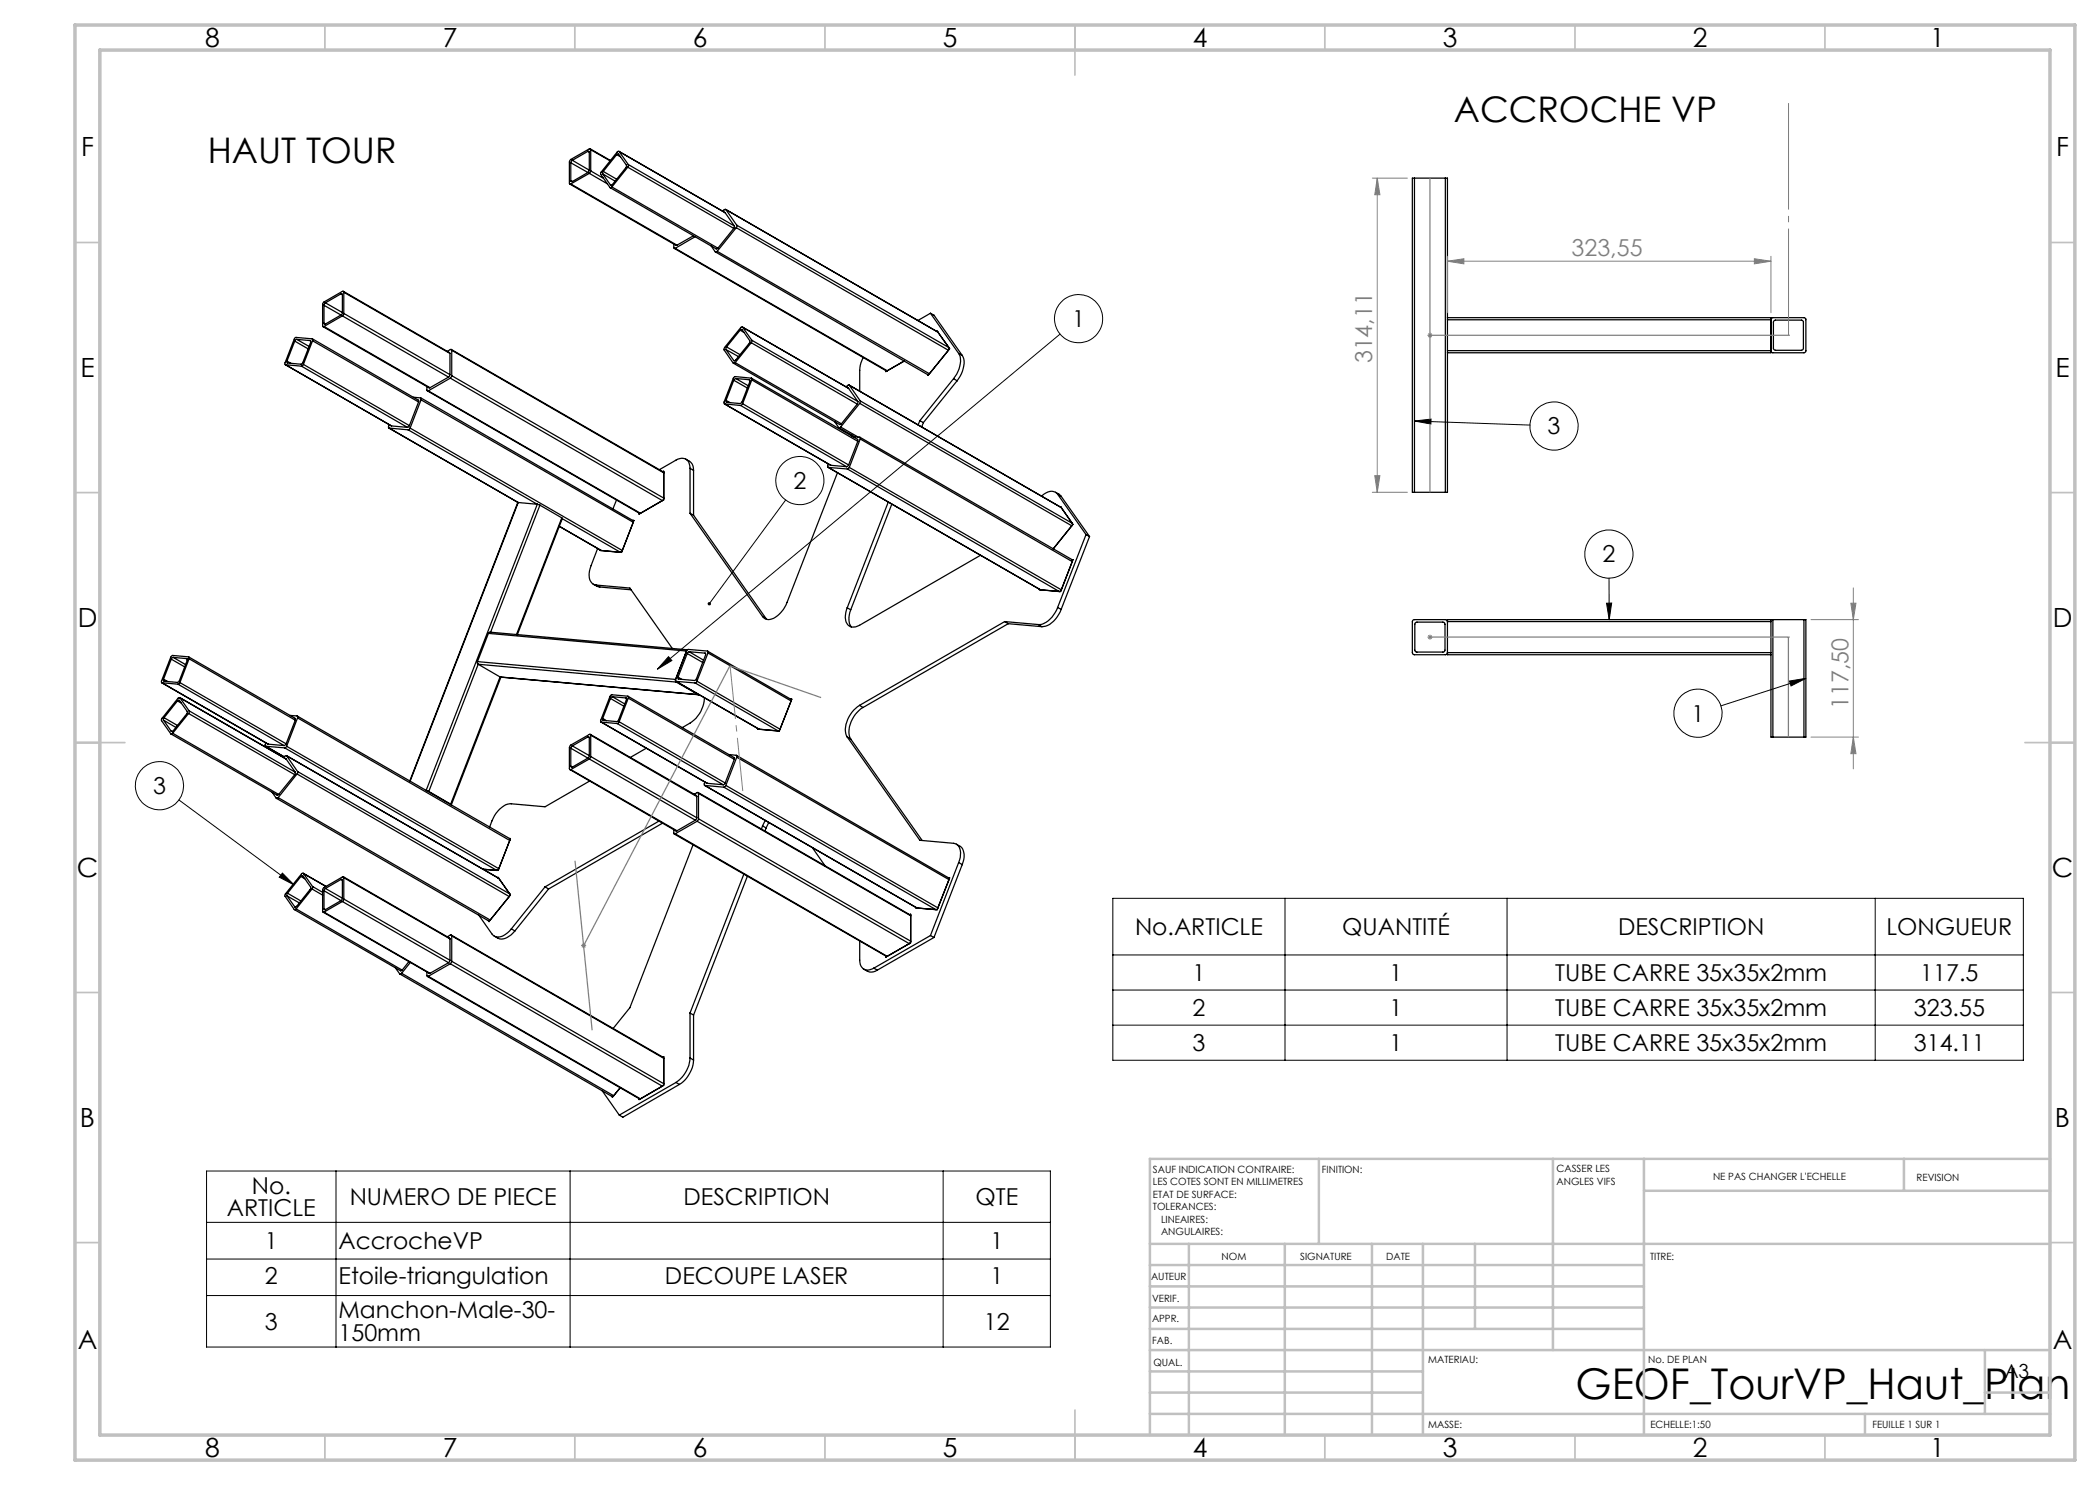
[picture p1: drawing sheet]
<svg xmlns="http://www.w3.org/2000/svg" width="420mm" height="297mm" viewBox="0 0 420 297" stroke-linecap="round" stroke-linejoin="round" font-family="sans-serif">
<g fill="none" stroke="#000" stroke-width=".25">
<path d="M114 36.8l21.2 12.3 .2-.1M114.2 36.2l.1 .1h.2M114.2 32.6v3.6M114.2 36.8l21.2 12.2M114.2 36.2l.3 .1M114.2 32.6l3.4 1.9M114.5 32.1l-.3 .5M114.5 32.1l3.4 1.9M117.6 30.3l.2-.1 .1 .2M117.6 34.5l-3.1 1.8M117.6 30.3l-3.1 1.8M117.6 30.3l.3 .1"/>
<path d="M117.9 34l-.3 .5M117.9 34.7l-3.7 2.1M117.9 30.4v3.6M117.9 34.7l3.6 2.1M118 29.8l4.1 2.3M118.1 34.2l-.2 .5M118.1 29.9l-.2-.2-3.9 2.3-.1 .4v4.3l.1 .1h.2M118.1 29.9v4.3M118.1 34.2l2.6 1.5M118.1 29.9l3.9 2.3M120.5 34.8l1.6 2.2M120.5 34.8l2.5 1.4"/>
<path d="M120.7 34.3l-.2 .2v.3M120.7 34.3l2.6 1.5M122 37.5l21.3 12.3 .3-.2M122.1 37h.1M122.4 37.4l21.2 12.2M123.3 30.9l.2-.1h.2l1.6 2.2v.3l-2.8 3.6-.4 .1M123.3 30.9l-2.6 3.4M123.3 30.9l.8 .5M123.8 30.3l21.2 12.2M125.6 33.4l-3.2 4M125.6 33.4l21.2 12.3M125.7 32.9l-1.9-2.6h-.2l-3.4 4.1-.1 .5 1.9 2.6 .4-.1"/>
<path d="M125.7 32.9l-.1 .5M125.7 32.9l21.2 12.3M282.9 35.6h-.4v62.9h.4M282.9 35.6v62.9M282.9 35.6h6.2M289.1 35.6h.4v27.9M289.1 35.6v62.9M68.2 58.8l.2-.1 .1 .2M68.2 58.8l-3.1 1.8M68.2 58.8l.3 .1M68.5 58.9v3.6M68.7 58.3l21.2 12.2 .1 .2"/>
<path d="M68.8 58.5l-.1-.2h-.2l-3.9 2.3-.1 4.6 .1 .1h.2M68.8 58.5v4.2M68.8 58.5l21.2 12.2M134.8 48.8v.8l.2 .1M134.8 49.7l42.5 24.5h.1l-42.4-24.5M138.7 47.2l-3.3 1.8M139 47.3l-4 2.4M142.2 49.2l.9 1.2 .3-.1M143.1 50.4l42.4 24.5M143.4 50.3l42.5 24.5-.4 .1M144.6 42.3l.3-.4h.3l2.2 3.1M145 42.5h.1"/>
<path d="M145 42.5l1.9 2.7M145.1 41.9l42.5 24.5M146.8 45.7l-3.2 3.9M146.9 45.2l-.1 .5M147.2 45.5l42.5 24.6 .1-.6M147.2 45.5l-3.8 4.8M147.4 45l-.2 .5M147.4 45l42.4 24.5M57 72.9l21.3 12.3M57.4 72.2l.8 .5M58.9 68.2l-1.5 4M58.9 68.2l2.7 1.6"/>
<path d="M59.3 67.9l-.4 .3M59.3 67.9l2.7 .2M59.3 67.9l2.5 1.4M60.3 73.2l21.2 12.3M60.7 72.9l-.4 .3M60.7 72.9l21.2 12.2M62 68.1l.2 .3-1.8 4.4-3-.2v-.4M62 68.1l.1 .1M62.5 67.8l21.2 12.2v.4M62.5 68.2l-.1-.4-3.2-.3-.4 .3-1.8 5v.2l3.3 .2M62.5 68.2l-1.8 4.7M62.5 68.2l21.2 12.2"/>
<path d="M64.6 65.3l21.2 12.3 .2-.1M64.8 64.7l.1 .1h.2M64.8 61.1v3.6M64.8 65.3l21.2 12.2M64.8 64.7l.3 .1M64.8 61.1l3.4 1.9M65.1 60.6l-.3 .5M65.1 60.6l3.4 1.9M68.2 63l-3.1 1.8M68.5 62.5l-.3 .5M68.5 63.2l-3.7 2.1M68.5 63.2l21.2 12.2"/>
<path d="M68.8 62.7l-.3 .5M68.8 62.7l21.2 12.2M82.7 79.4l1.4 .2 .1 .4M84.2 79.6l42.4 24.5M84.2 80l42.4 24.5v-.4M84.2 80l-2.2 5.6M85.4 77.3v.8l.3 .1M85.5 78.2l42.4 24.5h.2M85.7 78.2l42.4 24.5M89.7 75.4l-3.7 2.1M90 74.9l-.3 .5M90 70.7v4.2"/>
<path d="M90.1 75.6l42.4 24.5M90.1 75.6l-4.4 2.6M90.2 69.9l42.5 24.5 .1 .2-42.5-24.5M90.3 75.1l-.2 .5M90.3 75.1l42.5 24.5-.3 .5M90.3 70.1l-.2-.2-.6 .4M90.3 70.1v5M145.2 69.9l1.6 2.2M145.2 69.9l2.5 1.4M145.3 69.4l-.1 .5M145.3 69.4l2.7 1.5M146.7 72.7l21.2 12.2 .4-.1"/>
<path d="M146.8 76.1l-1.6 4M146.8 72.1l.1 .1M146.8 76.1l2.7 1.5M147 72.5l21.3 12.3M147.1 75.7l-.3 .4M147.1 75.7l2.8 .2M147.1 75.7l2.5 1.4M148 66l.4-.1 1.6 2.4-2.9 3.8h-.3M148 66l-2.7 3.4M148 66l.8 .5M148.4 65.4l21.3 12.3M149.9 75.9l.1 .4-1.8 4.3-.2 .1-2.7-.2-.1-.4"/>
<path d="M149.9 75.9l.1 .1M150.2 68.5l-3.2 4M150.2 68.5l21.3 12.3M150.3 75.6l21.2 12.3 .1 .4M150.4 68l-2.1-2.6-3.4 4.1-.1 .5 1.8 2.6 .4-.1M150.4 68l-.2 .5M150.4 76l-.1-.4-3.3-.3-.2 .1-2 5 .1 .4M150.4 76l-1.9 4.7M150.4 68l21.2 12.3M150.4 76l21.2 12.3M169.3 77.4l.3-.4h.3l2.1 3.2M169.7 77.6v.1"/>
<path d="M169.7 77.7l1.9 2.6M169.8 77l42.5 24.5M172.6 71.5l-.4 1.1-.2 1-.1 4.6M177.2 74.2v.1M180.8 72.2l-3.6 2.1v-.2M185.5 74.9l.1 .2M186.1 62.6l5.6 8.1M186.1 62.6l-2.5 1.5M186.1 62.6l.7 .4 5.6 8.1M187.4 66.3l2.5 3.4-4.3 5.4M187.5 66.2l-.1 .1M187.5 66.4h.1"/>
<path d="M187.6 66.4l2.2 3.1M190.7 75.7l-6.7 8.4M190.7 75.7l.7 .5M191.4 76.2l-6.7 8.3M191.7 70.7a4 4 0 0 1-.4 4.1l-.6 .9M191.7 70.7l.7 .4M192.4 71.1a4.8 4.8 0 0 1-1 5.1M289.5 70.6v27.9h-.4M289.5 63.5v.5M289.5 63.5h64.7v.5M289.5 70.1v.5M289.5 64v6.1"/>
<path d="M289.5 64h64.7M289.5 70.1h64.7M354.2 70.1v.5h-64.7M354.2 64l.1-.3 .3-.2h6.2l.4 .3-.1 6.6-.2 .2h-6.4l-.3-.5M354.2 64v6.1M354.9 64.1l5.4-.1 .3 .2 .1 .2v5.3l-.2 .3-5.4 .1-.3-.2-.1-5.5zM77.8 85.6l25.8 14.9M77.8 85.6l3.8 .4M77.9 84.9l-.2 .5 .1 .2M78.2 85.2h.1M78.3 85.2l3.2 .3M81.6 86l25.9 14.9"/>
<path d="M81.9 85.1l-.4 .4M82 85.6l-.4 .4M82 85.6l42.5 24.5-.4 .4M83.7 80.4l-1.8 4.7M132.8 94.3v5.7l-5 2.8v-.2M132.8 94.3h-.2M132.8 94.3l-.2 .1M137.2 91.8l.8 .5a1.92 1.92 0 0 1 .7 1.8M138 93.7a1.73 1.73 0 0 0-.8-1.9 1.73 1.73 0 0 0-2 .2l-3.3 1.9M138 93.7v9M138 93.7l.7 .4M138.7 94.1v8.9"/>
<path d="M144.9 80.8l21.3 12.3M144.9 80.8l3.2 .3M145.2 80.1l.8 .4M148.1 81.1l21.2 12.2M148.5 80.7l-.4 .4M148.5 80.7l21.2 12.3M165.6 93.4l42.4 24.5M165.7 92.8l-.2 .4 .2 .3 3.8 .3M166.1 93l.1 .1M166.2 93.1l3.1 .2M166.9 84.3l.9 1.2 .3-.1M167.5 94.5l-10.1 26a5.1 5.1 0 0 1-3.8 3.4 1.41 1.41 0 0 1-1.1-.6"/>
<path d="M167.8 85.5l3.1 1.8M168.1 85.4l3.5 2M169.7 93l-.4 .3M169.9 93.5l-.4 .3M169.9 93.5l42.4 24.5-.1 .2-.3 .1-42.4-24.5M170.4 87l-.1 .2M170.5 87.3l1.5 .2v.3M171.5 80.8l-3.2 4M171.6 80.3l-.1 .5M171.6 88.3l-1.9 4.7M171.9 80.7l42.4 24.5 .2-.5M171.9 80.7l-3.8 4.7"/>
<path d="M172 87.5l42.4 24.4M172 87.8l42.5 24.5-.1-.4M172 80.2l-.1 .5M172 87.8l-2.1 5.7M172 80.2l42.5 24.5M184 84.1l-.4 .9M184 84.1l.7 .4M184.7 84.5l-.4 .9M211.1 98.5l1.1 .8M211.5 98.8a1.84 1.84 0 0 0-2.7 0l-.5 .4M211.5 98.8l5.7 8.1M211.5 98.8l.7 .5"/>
<path d="M212.2 99.3l5.7 8M282.9 98.5h6.2M103.6 100.5l-21.6 55.7M103.6 100.5l3.9 .4M107.5 100.9l-22.2 57.2 .5 .2M107.5 100.9l.5 .1M108 101l4.4 2.6M108 101l-9.9 25.5M111.9 105.3l8.4 4.8zM112.4 103.6l.1 .1-9 23.2M112.4 103.6l-9.1 23.3M112.5 103.7l11.6 6.8"/>
<path d="M118.6 116.8l1.3 .6M119.2 117l6.8 .6 8.5 12.1M119.2 117l.7 .4M119.5 109.7l-1.3 3.4a3.1 3.1 0 0 0 .4 3.7l.6 .2M119.9 117.4l6.3 .6M120.1 110v.1M120.3 110.1l3.8 .4M123.3 100l-.7 1.8M126.6 104.1h.2M126.8 104.1l-2.5 6.4-4.3-.4 .1-.1M127.8 102.7v.1M132.5 100.1l-4.4 2.6"/>
<path d="M138 102.7l14.5 20.6M138 102.7l.7 .3M138.7 103l14.5 20.7M177.7 100.4l-8.3 21.2M178.4 100.8l-8.3 21.2M196.1 111.1l-24.2 14a1.73 1.73 0 0 1-2 .2 1.73 1.73 0 0 1-.8-1.8l.3-1.9M212.1 101.4l2.5 3.5-4 4.9M212.2 101.5h.1M212.3 101.5l2.2 3.2M214.4 111.9h.2l-2.5 6.4-4.2-.4M217.2 106.9l-5.7 14.6M217.2 106.9l.7 .4"/>
<path d="M217.9 107.3l-5.7 14.6M32.3 136.6l21.3 12.2M32.4 136.6l3.2 .2M32.4 136.6l21.2 12.2M32.7 135.9l.8 .4M34.3 131.8l-1.6 4.1M34.3 131.8l2.6 1.6M34.6 131.5l-.3 .3M34.6 131.5l2.7 .2M34.6 131.5l2.5 1.4M35.6 136.8l21.2 12.3M35.9 139.5l21.3 12.3"/>
<path d="M36 136.5l-.4 .3M36 136.5l21.2 12.3M37.3 131.7l.2 .1v.2l-1.8 4.4-2.9-.2-.1-.3M37.3 131.7l.1 .1M37.8 131.4l21.2 12.2 .1 .4M37.8 131.8l.1-.3-.2-.1-3.2-.3-.2 .1-2 5 .1 .4M37.8 131.8l-1.8 4.7M37.8 131.8l21.3 12.2M95.5 132.3v.3l.1 .3M95.5 132.3l39.6 3.6M95.6 132.9l39.7 3.5M95.6 132.9l4.4 2.5"/>
<path d="M95.6 132.9l-9.8 25.4M97.7 126.7l.3-.3 39.5 3.6M97.7 126.7l39.6 3.5M97.7 126.7l-2.2 5.6M100 135.4h.1M100 135.4l39.7 3.6M100 135.4l-9.9 25.4M100.2 135.4l-9.9 25.5M122.1 139.7l-1.6 4M122.1 139.7l2.7 1.5M122.5 139.3l-.4 .4M122.5 139.3l2.7 .3"/>
<path d="M122.5 139.3l2.5 1.5M125.2 139.6l.1 .3-1.8 4.3-2.9-.1-.1-.4M125.2 139.6h.1M125.6 139.3l21.3 12.2v.4M125.7 139.6l-.1-.4-3.4-.2-2.1 5.1v.3h.2M125.7 139.6l-1.9 4.8M125.7 139.6l21.2 12.3M135.1 136.2l.2 .2M135.1 135.9l.1 .4M135.1 136.2l16.7 9.6M135.2 136.3l3.8 .3M135.2 136.3l16.6 9.5"/>
<path d="M135.3 136.4l4.5 2.6M135.6 135.4l.8 .5M137.3 130.2l.3-.3 3.9 .3 .1 .4M137.3 130.2l-2.2 5.7M137.4 130.7l-1.8 4.7M137.4 130.7l3.1 1.8M137.8 130.3l-.4 .4M137.8 130.3l3.2 .3M137.8 130.3l2.9 1.7M139 136.6l16.6 9.6M139.4 136.2l16.6 9.6-.4 .4M139.4 136.2l-.4 .4"/>
<path d="M140.9 139.5a6.1 6.1 0 0 1-2.9 5.1l-1.5 .9M141 130.6l.1 .3-2 5.1-3.5-.2v-.4M141 130.6l.1 .1M141.5 130.2l16.7 9.6M141.6 130.6l16.6 9.6v-.4M141.6 130.6l-2.2 5.6M152.5 123.3l.7 .4M153.2 123.7l.2 .2M158.2 139.8h.2M158.2 139.8h.1M158.4 139.8l-2.5 6.4-4.3-.4M169.4 121.6l.7 .4"/>
<path d="M170.1 122a3.5 3.5 0 0 0 .2 3.4M200.9 124.3l-29 16.8M200.9 124.3l6.8 .6M200.9 124.3l.7 .4M201.6 124.7l6.8 .6M201.6 124.7l-29 16.8M207.7 124.9l.7 .4M211.5 121.5a5.2 5.2 0 0 1-3.5 3.4h-.3M211.5 121.5l.7 .4M212.2 121.9a4.9 4.9 0 0 1-3.8 3.4M283 124.6l.4-.2 5.4 .1 .2 .3-.1 5.4-.2 .2h-5.5l-.2-.4zM289.5 124.3l-.3-.4h-6.4l-.3 .4v6.2l.1 .4h6.5h.2l.2-.4"/>
<path d="M289.5 130.5v.4h64.7M289.5 124.3v6.2M289.5 130.5h64.7M289.5 124.3h64.7M354.2 130.5v.4M354.2 123.9v.4M354.2 123.9h-64.7v.4M354.2 130.9v16.5h.4M354.2 123.9h.4M354.2 124.3v6.2M354.6 123.9h6.2M354.6 123.9v23.5"/>
<path d="M360.8 123.9h.4v23.5h-.4M360.8 123.9v23.5M32.7 144l1.6 2.3M32.7 144l2.5 1.5M32.8 143.5l-.1 .5M32.8 143.5l2.7 1.6M34.2 146.8l21.3 12.3 .2-.2M34.3 146.3h.1M34.5 146.6l21.2 12.3M35.5 140.2l.2-.2 .2 .1 1.5 2.2 .1 .3-2.9 3.6-.3 .1M35.5 140.2l-2.7 3.3M35.5 140.2l.8 .4"/>
<path d="M37.7 142.7l-3.2 3.9M37.7 142.7l21.2 12.2M37.8 142.2l-1.8-2.6-.2-.1-3.4 4.2-.1 .4 1.8 2.7h.2l.2-.2M37.8 142.2l-.1 .5M37.8 142.2l21.3 12.2M53.1 149.2l3.8 2.2M53.2 148.6l-.2 .3v.3l.2 .1M53.2 149.3l3.7 .3M53.2 149.3l3.7 2.1M53.6 148.8l3.2 .3M54.4 158.5l.9 1.2 .3-.2M55.3 159.7l42.4 24.5"/>
<path d="M55.6 159.5l42.4 24.5-.3 .2M56.8 151.5l.3-.4 .2 .1 2.2 3.1M56.9 149.6l42.5 24.5M57.1 151.8h.1M57.2 148.8l-.4 .3M57.2 151.8l1.9 2.6M57.3 151.1l42.5 24.6M57.3 149.3l-.4 .3M57.3 149.3l42.5 24.4-.4 .4M58 143.1l1.4 .1 .1 .1v.3M58.9 154.9l-3.2 4M59.1 154.4l-.2 .5"/>
<path d="M59.1 144l-1.9 4.8M59.4 154.8l42.4 24.5 .2-.5M59.4 154.8l-3.8 4.7M59.5 143.2l42.4 24.5M59.5 154.3l-.1 .5M59.5 143.6l42.5 24.5-.1-.4M59.5 154.3l42.5 24.5M59.5 143.6l-2.2 5.7M85.8 158.3l4.3 2.5M114 153.9l21.2 12.3h.2M114.2 153.2v.2h.3M114.2 149.6l3.4 2"/>
<path d="M114.2 149.6v3.6M114.2 153.9l21.2 12.3M114.2 153.2l.3 .2M114.5 149.2l-.3 .4M114.5 149.2l3.4 1.9M117.6 147.4h.2l.1 .1M117.6 151.6l-3.1 1.8M117.6 147.4l-3.1 1.8M117.6 147.4l.3 .1M117.9 151.1l-.3 .5M117.9 151.8l21.2 12.2M117.9 147.5v3.6"/>
<path d="M117.9 151.8l-3.7 2.1M117.9 156.2l-8.9 5.2-6.7-.6a4.5 4.5 0 0 0-3.7 2.9l-.7 1.7M118 146.9l21.3 12.2v.2M118.1 151.3l-.2 .5M118.1 147l-.2-.1-3.8 2.2-.2 .4v4.2v.2h.3M118.1 147v4.3M118.1 151.3l21.2 12.2M118.1 147l21.2 12.3M120.2 144.4l21.3 12.3M120.3 144.4l3.1 .3M120.3 144.4l21.2 12.3M120.5 143.7l.8 .4"/>
<path d="M123.4 144.7l21.2 12.2M123.8 144.4l-.4 .3M123.8 144.4l21.2 12.2M129.3 149.6l-3.2 1.9M139.3 159.3v4.2M139.6 158.5l42.5 24.7-42.4-24.5M139.7 158.7l-.2-.2-.7 .4M139.7 158.7v5.1M140.9 157.1l42.5 24.5M141 157.1l3.8 .3M141 157.1l42.4 24.5M141 156.4l-.2 .4 .2 .3"/>
<path d="M141.5 156.7l3.1 .2M144.8 157.4l42.4 24.5M145 156.6l-.4 .3M145.2 157.1l-.4 .3M145.2 157.1l42.4 24.5-.2 .3h-.2M145.8 150.9l1.5 .2 .1 .3M146.9 151.9l-1.9 4.7M147.3 151.1l42.4 24.5M147.4 151.4l42.4 24.5-.1-.3M147.4 151.4l-2.2 5.7M151.6 145.7v.1M151.7 145.8h-.1"/>
<path d="M151.8 145.8l3.8 .4M169.4 147.4l14.6 20.7 6.7 .6a1.84 1.84 0 0 1 1.4 2.3l-.4 1.5M169.4 147.4l.7 .4M170.1 147.8l14.3 20.3M171.9 141.1a5.7 5.7 0 0 0-2.6 6l.1 .3M171.9 141.1l.7 .4M172.6 141.5a5.7 5.7 0 0 0-2.6 6l.1 .3M354.6 147.4h6.2M57.4 179.2l1.5 2.2M57.4 179.2l2.5 1.4M57.5 178.6l-.1 .6M57.5 178.6l2.7 1.6"/>
<path d="M60.2 175.3l.4-.1 1.6 2.2v.3l-2.9 3.6-.2 .1h-.2M60.2 175.3l-2.7 3.3M60.2 175.3l.8 .5M60.6 174.7l4.6 2.6M60.7 174.7h-.4l-3.3 4.3 1.8 2.9 .4-.1M60.7 174.7l1.8 2.6M60.7 174.7l4.5 2.6M62.4 177.8l-3.2 4M62.4 177.8l2.1 1.2M62.5 177.3l-.1 .5M62.5 177.3l2 1.2M64.8 178.1v3.6"/>
<path d="M64.8 178.1l3.4 2M65.1 177.7l-.3 .4M65.1 177.7l3.4 1.9M68.2 175.9h.2l.1 .1M68.2 175.9l-3.1 1.8M68.2 175.9l.3 .1M68.5 179.6l-.3 .5M68.5 176v3.6M68.7 175.4l21.3 12.4M68.8 179.8l-.3 .5M68.8 175.5l-.1-.1h-.2l-3.9 2.3-.1 4.6 .3 .1M68.8 179.8l21.2 12.2"/>
<path d="M68.8 175.5v4.3M68.8 175.5l21.2 12.3M90.1 160.8l.1 .2M99.6 175.5l2.5 3.5-4.3 5.3-.1-.2M99.6 175.5v.1M99.7 175.6l.1 .1M99.8 175.7l2.2 3.1M101.9 167.7h.2l-2.5 6.4-3-.3 2.8 .3M101.9 167.7h.2M109 177.4l-6.7 8.4M109 177.4l.7 .4M109.7 177.8l-6.7 8.4"/>
<path d="M131.8 164.2l-22.8 13.2M132.5 164.6l-22.8 13.2M134.8 165.9v.8l.2 .1M135 166.8l42.4 24.5h-.1l-42.5-24.5M138.6 169l-12.6 32.5-3.4 4.2M139.1 164l-3.7 2.2M139.3 163.5l-.2 .5M139.4 164.2l-4.4 2.6M139.7 163.8l-.3 .4M139.7 163.8l42.4 24.4-.1 .4-.1 .1-42.5-24.5M148.8 174.8l-10.8 27.8M149.5 175.3l-10.8 27.7"/>
<path d="M152.5 165.2l-.2 .6M152.5 165.2l.7 .4M153.1 164.1l-.6 1.1M153.2 165.6l-.2 .6M153.8 164.5l-.6 1.1M162.5 169.5l2.5 3.6M189.7 175.5l.2 .1-2.5 6.4-4.2-.5M189.7 175.6h.2M191.3 168.8a2.55 2.55 0 0 1 1.3 3.6l-.2 .5M191.7 172.5l-5.6 14.6M191.7 172.5l.7 .4M192.4 172.9l-5.6 14.6"/>
<path d="M58.9 181.9l21.2 12.3 .3-.2M58.9 181.4h.2M59.2 181.8l21.2 12.2M64.6 182.4l21.3 12.3h.1M64.8 181.7v.2h.3M64.8 182.4l21.2 12.3M64.8 181.7l.3 .2M68.2 180.1l-3.1 1.8M68.5 180.3l-3.7 2.1M68.5 180.3l21.2 12.2M79.1 193.6l.8 1.2 .4-.1M80 194.8l42.4 24.5"/>
<path d="M80.3 194.7l42.4 24.4M81.8 192.3l-1.4 1.7M82.1 192.5l-1.8 2.2M85.4 194.4v.8l.3 .1M85.5 195.3l42.4 24.5h.2M85.7 195.3l42.4 24.5M89.7 192.5l-3.7 2.2M90 192l-.3 .5M90 187.8v4.2M90.1 192.8l42.4 24.4M90.1 192.8l-4.4 2.5M90.2 187l42.5 24.5 .1 .2-42.5-24.5"/>
<path d="M90.3 192.3l-.2 .5M90.3 192.3l42.5 24.4-.3 .5M90.3 187.2l-.1-.2-.7 .4M90.3 187.2v5.1M95.7 183l2.7 3.8a1.89 1.89 0 0 0 2.7 .1l1.2-1.1M97.7 184.2l.1 .1M102.3 185.8l.7 .4M103 186.2a3.5 3.5 0 0 1-3.1 1.6l-1.1-.6M171.9 188.2v3.8a1.72 1.72 0 0 0 .9 1.8 1.72 1.72 0 0 0 2-.2M172.8 193.8l1.2 .6h.7l.8-.4M174.8 193.6l.7 .4M177.2 191.2v.2"/>
<path d="M182 182.9l.1-.1v5.8l-4.9 2.8v-.2M182.1 182.9h-.1M183.2 181.5v.1M183.4 181.6l3.8 .3M186.1 187.1l-11.3 6.5M186.1 187.1l.7 .4M186.8 187.5l-11.3 6.5M120.4 218.2l3.5 4.8M122.4 219.3l.1 .1M122.7 219.1l-.3 .2M122.7 219.1l1.3-1.5-1.5 1.9-.1-.2M127.8 219.7v.2"/>
<path d="M132.5 217.2l-4.4 2.6M132.6 211.5l.2-.2v5.8l-5 2.8v-.2M132.8 211.4l-.2 .1M135.2 216.5l-11.3 6.5M135.2 216.5l.7 .4M135.9 216.9l-11.3 6.5-.7-.4M138 211.6a6.4 6.4 0 0 1-2.8 4.9M138 202.6v9M138 202.6l.7 .4M138 211.6l.7 .4M138.7 212a6.4 6.4 0 0 1-2.8 4.9M138.7 203v9"/>
</g>
<g fill="none" stroke="#808080" stroke-width=".2">
<path d="M274.5 35.6h7M275.4 35.6l.6 3.3h-1zM275.4 35.6v62.9M289.5 52.2l3.3-.5v1.1zM289.5 51.3v11.2M289.5 52.2h64.7M350.9 51.7l3.3 .5-3.3 .6zM354.2 51.3v11.2M285.5 67.1h1M285.6 66.7l.7 .7M286 66.5v1.1M286.3 66.7l-.7 .7"/>
<path d="M274.5 98.5h7M275 95.1h1l-.6 3.4zM370.7 117.6v36.2M285.5 127.4h1M285.6 127.1l.7 .7M286 126.9v1M286.3 127.1l-.7 .7M362.2 123.9h9.5M370.2 120.6h1l-.5 3.3zM362.2 147.4h9.5M370.7 147.4l.5 3.3h-1zM116.2 189.1h1"/>
<path d="M116.4 188.8l.7 .7M116.7 188.6v1M117.1 188.8l-.7 .7"/>
</g>
<g fill="none" stroke="#000" stroke-width=".2">
<path d="M212 66.8l-80.5 67M282.9 84.2l3.3-.4v1zM282.9 84.2l23.1 .8M157.1 100l-15.2 20.8M321.8 115.6v8.3M133.7 131.3l.7 .8-2.9 1.7zM321.3 120.6h1l-.5 3.3zM357.9 136.2l3.3-.5-3 1.5zM361.2 135.7l-17 5.5M35.8 160l23 17M56.5 174.6l2.3 2.4-3-1.6zM222.6 179.7h182.1v32.4h-182.1z"/>
<path d="M257 179.7v32.4M301.4 179.7v32.4M375 179.7v32.4M222.6 191h182.1M222.6 198h182.1M222.6 205h182.1M41.3 234.2h168.8v35.2h-168.8zM67.2 234.2v35.2M114 234.2v35.2M188.6 234.2v35.2M41.3 244.5h168.8M41.3 251.8h168.8"/>
<path d="M41.3 259.1h168.8"/>
<circle cx="215.7" cy="63.7" r="4.8"/>
<circle cx="160" cy="96.1" r="4.8"/>
<circle cx="310.8" cy="85.2" r="4.8"/>
<circle cx="321.8" cy="110.8" r="4.8"/>
<circle cx="31.9" cy="157.1" r="4.8"/>
<circle cx="339.6" cy="142.6" r="4.8"/>
</g>
<path d="M286 35.6v62.9M286 67.1h71.7M357.7 67.1h.1M164.2 139.5l-18.2-6.3-29.3 55.9M286 127.4h.1M286 127.4h71.7v20M115 172.2l3.4 33.9" fill="none" stroke="#808080" stroke-width=".25"/>
<path d="M146 133.2l2.6 25" fill="none" stroke="#808080" stroke-width=".2" stroke-dasharray="30.5 1.3 1.3 1.3" stroke-dashoffset="19.8" stroke-linecap="butt"/>
<path d="M357.7 67v-46.4" fill="none" stroke="#808080" stroke-width=".2" stroke-dasharray="30.5 1.3 1.3 1.3" stroke-dashoffset="9.2" stroke-linecap="butt"/>
<path d="M357.7 127.4h.1" fill="none" stroke="#808080" stroke-width=".2" stroke-dasharray="30.5 1.3 1.3 1.3"/>
<g fill="none" stroke="#c0c0c0" stroke-width=".35">
<path d="M65 5v5M115 5v5M165 5v5M215 5v10M265 5v5M315 5v5M365 5v5M15 48.5h5M410 48.5h5M15 98.5h5M410 98.5h5M15 148.5h10"/>
<path d="M405 148.5h10M15 198.5h5M410 198.5h5M15 248.5h5M410 248.5h5M65 287v5M115 287v5M165 287v5M215 282v10M265 287v5M315 287v5M365 287v5"/>
</g>
<g fill="none" stroke="#c0c0c0" stroke-width=".5">
<path d="M263.8 231.8v17M310.6 231.8v38.2M328.8 231.8v55.2M328.8 238.2h81.2M380.8 231.8v6.4M410 231.8h-180v55.2M230 248.8h180M230 257.3h98.8M230 253h98.8M237.8 248.8v38.2M257 248.8v38.2M274.4 248.8v38.2"/>
<path d="M284.6 248.8v38.2M295 248.8v17M230 265.8h98.8M230 261.5h98.8M230 278.5h54.6M230 274.3h54.6M230 270h180M397 278.5h13M397 270v12.8M230 282.8h180M373 282.8v4.2"/>
</g>
<path d="M15 5h400v287h-400zM20 10h390v277h-390z" fill="none" stroke="#c0c0c0" stroke-width=".7"/>
<path d="M56.5 174.6l2.3 2.4-3-1.6zM133.7 131.3l.7 .8-2.9 1.7zM141.7 120.4a.36 .36 0 0 0 0 .6l.2-.2-.2 .2a.35 .35 0 0 0 .5-.2 .35 .35 0 0 0-.5-.4zM282.9 84.2l3.3-.4v1zM321.3 120.6h1l-.5 3.3zM357.9 136.2l3.3-.5-3 1.5z" fill="#000"/>
<g fill="#808080">
<path d="M275.4 35.6l.6 3.3h-1zM275 95.1h1l-.6 3.4zM370.2 120.6h1l-.5 3.3zM370.7 147.4l.5 3.3h-1z"/>
<path d="M289.5 52.2l3.3-.5v1.1zM350.9 51.7l3.3 .5-3.3 .6z"/>
</g>
<text font-size="8.5" x="315.1" y="279.7">GEOF_TourVP_Haut_Plan</text>
<g font-size="7.1">
<text x="290.8" y="24.5">ACCROCHE VP</text>
<text x="41.6" y="32.7">HAUT TOUR</text>
</g>
<g font-size="5.3">
<text x="41" y="9.5">8</text>
<text x="88.5" y="9.5">7</text>
<text x="138.5" y="9.5">6</text>
<text x="188.5" y="9.5">5</text>
<text x="238.5" y="9.5">4</text>
<text x="288.5" y="9.5">3</text>
<text x="338.5" y="9.5">2</text>
<text x="386" y="9.5">1</text>
<text x="16.2" y="31.2">F</text>
<text x="411.2" y="31.2">F</text>
<text x="16.1" y="75.5">E</text>
<text x="411.1" y="75.5">E</text>
<text x="15.5" y="125.5">D</text>
<text x="410.5" y="125.5">D</text>
<text x="15.4" y="175.5">C</text>
<text x="410.4" y="175.5">C</text>
<text x="16" y="225.5">B</text>
<text x="411" y="225.5">B</text>
<text x="15.5" y="269.7">A</text>
<text x="410.5" y="269.7">A</text>
<text x="41" y="291.5">8</text>
<text x="88.5" y="291.5">7</text>
<text x="138.5" y="291.5">6</text>
<text x="188.5" y="291.5">5</text>
<text x="238.5" y="291.5">4</text>
<text x="288.5" y="291.5">3</text>
<text x="338.5" y="291.5">2</text>
<text x="386" y="291.5">1</text>
</g>
<g font-size="4.7" fill="#808080">
<text x="314.3" y="51.2">323,55</text>
<text x="274.5" y="72.7" transform="rotate(-90 274.5 72.7)">314,11</text>
<text x="369.7" y="141.8" transform="rotate(-90 369.7 141.8)">117,50</text>
</g>
<g font-size="4.7">
<text x="214.4" y="65.4">1</text>
<text x="309.5" y="86.9">3</text>
<text x="158.7" y="97.8">2</text>
<text x="320.5" y="112.5">2</text>
<text x="338.3" y="144.3">1</text>
<text x="30.6" y="158.8">3</text>
<text x="227" y="187">No.ARTICLE</text>
<text x="268.4" y="187">QUANTITÉ</text>
<text x="323.6" y="187">DESCRIPTION</text>
<text x="377.3" y="187">LONGUEUR</text>
<text x="238.5" y="196.2">1</text>
<text x="277.9" y="196.2">1</text>
<text x="311.1" y="196.2">TUBE CARRE 35x35x2mm</text>
<text x="384.1" y="196.2">117.5</text>
<text x="238.5" y="203.2">2</text>
<text x="277.9" y="203.2">1</text>
<text x="311.1" y="203.2">TUBE CARRE 35x35x2mm</text>
<text x="382.8" y="203.2">323.55</text>
<text x="238.5" y="210.2">3</text>
<text x="277.9" y="210.2">1</text>
<text x="311.1" y="210.2">TUBE CARRE 35x35x2mm</text>
<text x="382.8" y="210.2">314.11</text>
<text x="50.4" y="238.7">No.</text>
<text x="45.4" y="243.3">ARTICLE</text>
<text x="69.9" y="241">NUMERO DE PIECE</text>
<text x="136.7" y="241">DESCRIPTION</text>
<text x="195.1" y="241">QTE</text>
<text x="53" y="249.8">1</text>
<text x="67.7" y="249.8">AccrocheVP</text>
<text x="198.1" y="249.8">1</text>
<text x="53" y="256.7">2</text>
<text x="67.7" y="256.7">Etoile-triangulation</text>
<text x="133" y="256.7">DECOUPE LASER</text>
<text x="198.1" y="256.7">1</text>
<text x="67.7" y="263.7">Manchon-Male-30-</text>
<text x="53" y="265.9">3</text>
<text x="67.7" y="268.2">150mm</text>
<text x="196.8" y="265.9">12</text>
</g>
<text font-size="3.9" x="400.9" y="275.5">A3</text>
<g font-size="2">
<text x="230.6" y="234.6">SAUF INDICATION CONTRAIRE:</text>
<text x="230.6" y="237.1">LES COTES SONT EN MILLIMETRES</text>
<text x="230.6" y="239.6">ETAT DE SURFACE:</text>
<text x="264.4" y="234.6">FINITION:</text>
<text x="311.3" y="234.5">CASSER LES</text>
<text x="311.3" y="237">ANGLES VIFS</text>
<text x="342.6" y="236">NE PAS CHANGER L'ECHELLE</text>
<text x="383.3" y="236.2">REVISION</text>
<text x="230.6" y="242.1">TOLERANCES:</text>
<text x="232.2" y="244.6">LINEAIRES:</text>
<text x="232.2" y="247.1">ANGULAIRES:</text>
<text x="244.3" y="252">NOM</text>
<text x="260" y="251.9">SIGNATURE</text>
<text x="277.2" y="251.9">DATE</text>
<text x="330" y="251.9">TITRE:</text>
<text x="230.2" y="256.1">AUTEUR</text>
<text x="230.4" y="260.3">VERIF.</text>
<text x="230.4" y="264.4">APPR.</text>
<text x="230.5" y="268.8">FAB.</text>
<text x="230.7" y="273.1">QUAL.</text>
<text x="285.7" y="272.5">MATERIAU:</text>
<text x="329.6" y="272.5">No. DE PLAN</text>
<text x="285.6" y="285.5">MASSE:</text>
<text x="330.1" y="285.6">ECHELLE:1:50</text>
<text x="374.5" y="285.6">FEUILLE 1 SUR 1</text>
</g>
</svg>
